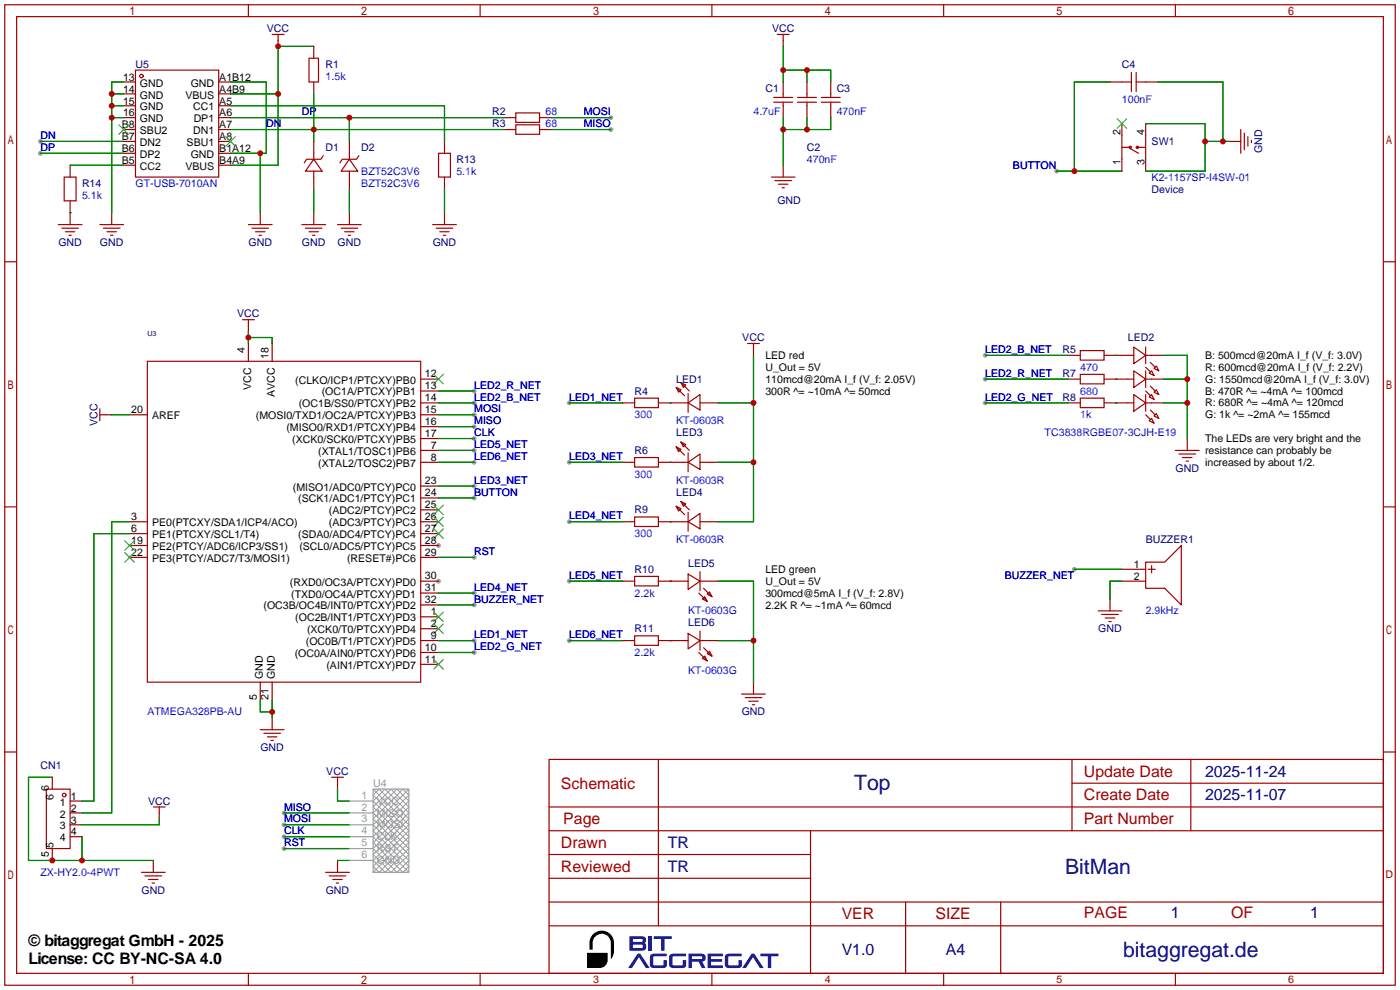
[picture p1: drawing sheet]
<svg xmlns="http://www.w3.org/2000/svg" width="299mm" height="212mm" viewBox="0 0 299 212" stroke-linecap="round" stroke-linejoin="round" font-family="sans-serif">
<g fill="#999">
<circle cx="93.7" cy="124.2" r=".51"/>
<circle cx="93.7" cy="116.6" r=".51"/>
<circle cx="121.7" cy="124.2" r=".51"/>
<circle cx="121.7" cy="136.9" r=".51"/>
<circle cx="210.6" cy="75.9" r=".51"/>
<circle cx="210.6" cy="81" r=".51"/>
<circle cx="210.6" cy="86.1" r=".51"/>
<circle cx="225.8" cy="36.6" r=".51"/>
<circle cx="60.7" cy="176.3" r=".51"/>
<circle cx="121.7" cy="86.1" r=".51"/>
<circle cx="130.6" cy="25.1" r=".51"/>
<circle cx="130.6" cy="27.7" r=".51"/>
<circle cx="60.7" cy="173.7" r=".51"/>
<circle cx="8.6" cy="32.8" r=".51"/>
<circle cx="8.6" cy="30.2" r=".51"/>
<circle cx="60.7" cy="181.4" r=".51"/>
<circle cx="121.7" cy="98.8" r=".51"/>
<circle cx="121.7" cy="111.5" r=".51"/>
<circle cx="229.6" cy="121.7" r=".51"/>
<circle cx="101.3" cy="139.4" r=".51"/>
<circle cx="101.3" cy="83.6" r=".51"/>
<circle cx="101.3" cy="86.1" r=".51"/>
<circle cx="60.7" cy="178.8" r=".51"/>
<circle cx="101.3" cy="91.2" r=".51"/>
<circle cx="101.3" cy="88.6" r=".51"/>
<circle cx="101.3" cy="93.7" r=".51"/>
<circle cx="101.3" cy="119.1" r=".51"/>
<circle cx="101.3" cy="129.3" r=".51"/>
<circle cx="101.3" cy="136.9" r=".51"/>
<circle cx="101.3" cy="98.8" r=".51"/>
<circle cx="101.3" cy="96.3" r=".51"/>
<circle cx="101.3" cy="126.7" r=".51"/>
<circle cx="101.3" cy="103.9" r=".51"/>
<circle cx="101.3" cy="106.4" r=".51"/>
</g>
<g fill="none" stroke="#a10000" stroke-width=".25">
<path d="M1 1h297.2v209.6h-297.2zM3.6 3.6h292.1v204.4h-292.1zM53.1 1v2.6M102.6 1v2.6M152.1 1v2.6M201.7 1v2.6M251.2 1v2.6M1 55.9h2.6M295.7 55.9h2.5M1 108.3h2.6M295.7 108.3h2.5M1 160.7h2.6"/>
<path d="M117.3 162.3h178.4v45.7h-178.4zM117.3 177.5h178.4M117.3 172.5h178.4M140.7 162.3v35.6M173.2 177.5v30.5M229.1 162.3v15.2M229.1 167.4h66.6M254.5 162.3v15.2M295.7 160.7h2.5M117.3 182.6h55.9M117.3 197.9h178.4M117.3 192.8h178.4"/>
<path d="M117.3 187.7h55.9M193.5 192.8v15.2M213.9 192.8v15.2M53.1 208v2.6M102.6 208v2.6M152.1 208v2.6M201.7 208v2.6M251.2 208v2.6"/>
</g>
<g fill="#12007d">
<path d="M138.6 200.1h.7v3.1h-.7z"/>
<path d="M139.7 200.1h3.9v.6h-1.6v2.5h-.7v-2.5h-1.6z"/>
<path d="M136.3 203.8h.5l2 3.1h-.8l-1.4-2.3-1.6 2.3h-.8z"/>
<path d="M139.2 204l.7-.2h2.6v.6h-2.6l-.3 .2 .1 1.7h2l.1-1.1h.7v1.3l-.5 .4a5.8 5.8 0 0 1-2.8-.2l-.3-.5v-1.6z"/>
<path d="M143.3 204l.7-.2h2.6v.6h-2.6l-.3 .2 .1 1.7h2l.1-1.1h.7v1.3l-.5 .4a5.8 5.8 0 0 1-2.8-.2l-.3-.5v-1.6z"/>
<path d="M151.2 203.8h3.3v.6h-2.5v.6h2.3v.5h-2.3v.8h2.5v.6h-3.3z"/>
<path d="M155.2 204l.7-.2h2.6v.6h-2.6l-.3 .2 .1 1.7h2.1v-1.1h.8l-.1 1.3-.5 .4a5.8 5.8 0 0 1-2.8-.2l-.3-.5v-1.6z"/>
<path d="M160.7 203.8h.5l2 3.1h-.8l-1.5-2.3-1.5 2.3h-.8z"/>
<path d="M162.5 203.8h3.9v.6h-1.6v2.5h-.7v-2.5h-1.6z"/>
<path d="M135.2 201.9v.7l2.2-.1-.1-.6zM135.2 200.7v.6h1.9l.2-.2v-.4h-.2zM134.5 200.1h2.6a.81 .81 0 0 1 .9 .5 .81 .81 0 0 1-.3 1 .89 .89 0 0 1 .4 1 .89 .89 0 0 1-1 .6h-2.6z"/>
<path d="M147.9 204.4v.6h1.9l.3-.2-.1-.4h-.2zM147.1 203.8h2.7a.86 .86 0 0 1 1 .7 .86 .86 0 0 1-.7 1l.7 1.4h-.8l-.7-1.4h-1.4v1.4h-.8z"/>
</g>
<path d="M125.5 203.6h4.4a2.66 2.66 0 0 1-.9 3l-.8 .3h-2.7zM126.6 199.8a2.62 2.62 0 0 1 2.9-.8 2.62 2.62 0 0 1 1.7 2.4 5.5 5.5 0 0 1-.2 2.9l-.4 .7v-1.8a2.97 2.97 0 0 0-1-3.4 1.95 1.95 0 0 0-2.9 1.7v1.5h-.7a4.5 4.5 0 0 1 .6-3.2z" fill="#000"/>
<g fill="none" stroke="#a10000" stroke-width=".25">
<path d="M26.4 17.5h2.6M29 15h17.7v22.8h-17.7zM46.7 17.5h2.6M58.2 7.4h2.5M59.4 7.4v2.5M66 12.4h2.1v5.1h-2.1zM67.1 9.9v2.5M67.1 17.5v2.6M166.1 7.4h2.6M167.4 7.4v2.5M167.4 17.5v3.3M172.5 17.5v3.3"/>
<path d="M177.5 17.5v3.3M237.2 17.5h4.6M241.8 15.5v4.1M242.8 17.5h4.6M242.8 15.5v4.1M13.7 37.8h2.6v5.1h-2.6zM15 35.3v2.5M26.4 25.1h2.6M26.4 27.7h2.6M26.4 20.1h2.6M26.4 22.6h2.6M26.4 30.2h2.6"/>
<path d="M26.4 32.8h2.6M26.4 35.3h2.6M46.7 25.1h2.6M46.7 27.7h2.6M46.7 20.1h2.6M46.7 22.6h2.6M46.7 30.2h2.6M46.7 32.8h2.6M46.7 35.3h2.6M67.1 34l1.7 2.6h-3.5zM67.1 30.2v3.8M67.1 36.6v3.8"/>
<path d="M69.1 33.3l-.5 .7h-3.1l-.5 .8M74.7 34l1.8 2.6h-3.6zM74.7 30.2v3.8M74.7 36.6v3.8M76.7 33.3l-.5 .7h-3l-.6 .8M93.7 32.8h2.6v5h-2.6zM95 30.2v2.6M95 37.8v2.6M107.7 25.1h2.5M107.7 27.7h2.5M110.2 24.1h5.1v2.1h-5.1zM110.2 26.7h5.1v2h-5.1z"/>
<path d="M115.3 25.1h2.6M115.3 27.7h2.6M164.8 37.8h5.1M165.4 21.8h4M165.4 20.8h4M165.6 38.6h3.6M166.4 39.4h2M167.4 21.8v3.3M167.4 35.3v2.5M170.4 21.8h4.1M170.4 20.8h4.1M172.5 21.8v3.3"/>
<path d="M175.5 21.8h4.1M175.5 20.8h4.1M177.5 21.8v3.3M239.8 26.4v10.2M239.8 31.5h1.8M241.6 31.8l1.7 1M243.1 31.5h1.8M244.9 26.4v10.2M262.6 30.2h2.6M265.2 27.7v5.1M265.9 28.4v3.6M266.7 29.2v2"/>
<path d="M267.5 30v.5M12.4 48h5.1M13.2 48.8h3.6M14 49.5h2M14.7 50.3h.5M15 42.9v5.1M21.3 48h5.1M22.1 48.8h3.6M22.9 49.5h2M23.6 50.3h.5M23.9 45.5v2.5M53.1 48h5.1"/>
<path d="M53.8 48.8h3.6M54.6 49.5h2M55.4 50.3h.5M55.6 45.5v2.5M64.5 48h5.1M65.3 48.8h3.5M66 49.5h2.1M66.8 50.3h.5M67.1 45.5v2.5M72.1 48h5.1M72.9 48.8h3.6M73.7 49.5h2"/>
<path d="M74.4 50.3h.5M74.7 45.5v2.5M92.5 48h5M93.2 48.8h3.6M94 49.5h2M94.7 50.3h.5M95 45.5v2.5M167.1 40.1h.5M31.5 77.2h58.4v68.6h-58.4zM51.8 68.3h2.6M53.1 68.3v2.6M53.1 73.4v3.8"/>
<path d="M58.2 73.4v3.8M159.8 73.4h2.5M161 73.4v2.5M228.3 75.9h2.6M230.9 74.9h5.1v2.1h-5.1zM236 75.9h6.3M242.3 79.2l2.6 1.8-2.6 1.8zM242.3 74.2l2.6 1.7-2.6 1.8zM244.9 74.2v3.5M244.9 79.2v3.6M244.9 75.9h3.8M244.9 78.5l1 1"/>
<path d="M245.6 79.8l.5-.6 .5 1.1zM245.9 77.5l1 1M246.6 78.7l.5-.5 .5 1zM21.3 88.6h2.6M21.3 87.4v2.5M27.7 88.6h3.8M89.9 86.1h3.8M89.9 98.8h3.8M89.9 81h3.8M89.9 96.3h3.8M89.9 88.6h3.8M89.9 83.6h3.8"/>
<path d="M89.9 91.2h3.8M89.9 93.7h3.8M133.1 86.1h2.5M133.1 98.8h2.5M135.6 97.8h5.1v2h-5.1zM135.6 85.1h5.1v2h-5.1zM140.7 86.1h6.4M140.7 98.8h6.4M144.5 82.8l1 .5-.5 .5zM144.5 95.5l1 .5-.5 .5zM144.5 82.8l1.8 1.8M144.5 95.5l1.8 1.8"/>
<path d="M145.5 81.8l1.1 .5-.6 .5zM145.5 94.5l1.1 .5-.6 .5zM145.5 81.8l1.8 1.8M145.5 94.5l1.8 1.8M147.1 86.1l2.5-1.8v3.3zM147.1 98.8l2.5-1.8v3.3zM147.1 84.1v4M147.1 96.8v4M149.6 86.1h3.8M149.6 98.8h3.8M228.3 86.1h2.6M228.3 81h2.6"/>
<path d="M230.9 80h5.1v2h-5.1zM230.9 85.1h5.1v2h-5.1zM236 86.1h6.3M236 81h6.3M242.3 84.3l2.6 1.8-2.6 1.8zM244.9 86.1h3.8M244.9 83.6l1 1M244.9 81h3.8M244.9 84.3v3.6M244.9 88.6l1 1.1M245.6 84.8l.5-.5 .5 1zM245.6 89.9l.5-.5 .5 1z"/>
<path d="M245.9 82.5l1 1.1M245.9 87.6l1 1M246.6 83.8l.5-.5 .5 1zM246.6 88.9l.5-.5 .5 1zM251.2 96.3h5.1M252 97h3.5M252.7 97.8h2.1M253.5 98.6h.5M253.7 93.7v2.6M27.7 111.5h3.8M27.7 114h3.8M27.7 119.1h3.8"/>
<path d="M27.7 116.6h3.8M89.9 111.5h3.8M89.9 114h3.8M89.9 119.1h3.8M89.9 103.9h3.8M89.9 106.4h3.8M89.9 109h3.8M89.9 116.6h3.8M133.1 111.5h2.5M135.6 110.5h5.1v2h-5.1zM140.7 111.5h6.4M144.5 108.2l1 .5-.5 .5z"/>
<path d="M144.5 108.2l1.8 1.8M145.5 107.2l1.1 .5-.6 .5zM145.5 107.2l1.8 1.8M147.1 111.5l2.5-1.8v3.3zM147.1 109.5v4M149.6 111.5h3.8M89.9 124.2h3.8M89.9 136.9h3.8M89.9 131.8h3.8M89.9 134.4h3.8M89.9 139.4h3.8M89.9 126.7h3.8"/>
<path d="M89.9 129.3h3.8M133.1 124.2h2.5M133.1 136.9h2.5M135.6 123.2h5.1v2h-5.1zM135.6 135.9h5.1v2h-5.1zM140.7 124.2h6.4M140.7 136.9h6.4M147.1 122.7l2.5 1.5-2.5 1.8zM147.1 135.4l2.5 1.5-2.5 1.8zM149.4 126.7l1.7 1.8M149.4 139.4l1.7 1.8M149.6 124.2h3.8"/>
<path d="M149.6 122.2v4M149.6 134.9v4M149.6 136.9h3.8M150.1 128l.5-.5 .5 1zM150.4 125.7l1.7 1.8M150.4 138.4l1.7 1.8M151.1 127l.5-.5 .5 1zM151.1 139.7l.5-.5 .5 1zM234.7 130.6h5.1M235.5 131.3h3.5M236.2 132.1h2.1M237 132.8h.5"/>
<path d="M237.2 128v2.6M239.8 124.2h5.1M239.8 121.7h5.1M244.9 120.1h4l3.6-3.5v12.7l-3.6-3.6h-4zM245.4 121.7h1.5M246.1 120.9v1.5M55.6 156h5.1M55.6 145.8v3.8M56.4 156.7h3.5M57.1 157.5h2.1M57.9 158.2h.5M58.2 145.8v3.8"/>
<path d="M58.2 153.4v2.6M89.9 142h3.8M150.1 140.7l.5-.5 .5 1zM158.5 148.3h5.1M159.3 149.1h3.5M160 149.9h2.1M160.8 150.6h.5M161 145.8v2.5M9.9 168.7h5.1v12.7h-5.1zM11.2 166.1v2.6M15 171.2h2.5M15 173.7h2.5"/>
<path d="M15 176.3h2.5M15 178.8h2.5M32.8 172.5h2.5M34 172.5v2.5M70.9 166.1h2.5M72.1 166.1v2.6M11.2 181.4v2.5M30.2 186.4h5.1M31 187.2h3.5M31.7 188h2.1M32.5 188.7h.5M32.8 183.9v2.5"/>
<path d="M69.6 186.4h5.1M70.4 187.2h3.5M71.1 188h2.1M71.9 188.7h.5M72.1 183.9v2.5"/>
<circle cx="30.2" cy="16.3" r=".38"/>
<circle cx="241.6" cy="31.5" r=".25"/>
<circle cx="243.1" cy="31.5" r=".25"/>
<circle cx="13.7" cy="169.9" r=".38"/>
</g>
<g fill="none" stroke="#008700" stroke-width=".25">
<path d="M26.4 17.5h-2.5v28M49.3 17.5h7.6v15.3h-7.6M67.1 9.9h-7.7v25.4h-10.1M167.4 15h10.1v2.5M167.4 9.9v7.6M172.5 15v2.5M237.2 17.5h-7.6v19.1M247.4 17.5h14v12.7M8.6 32.8h17.8M8.6 30.2h17.8M15 35.3h11.4M23.9 20.1h2.5"/>
<path d="M23.9 25.1h2.5M23.9 22.6h2.5M49.3 20.1h10.1M49.3 27.7h58.4M49.3 25.1h58.4M49.3 22.6h45.7v7.6M55.6 32.8v12.7M67.1 20.1v10.1M74.7 25.1v5.1M117.9 27.7h12.7M117.9 25.1h12.7M167.4 25.1v10.2"/>
<path d="M172.5 25.1v2.6M177.5 25.1v2.6h-10.1M225.8 36.6h14M244.9 26.4h12.7v10.2h-12.7M257.6 30.2h5M15 45.5h.1M67.1 40.4v5.1M74.7 40.4v5.1M95 40.4v5.1M53.1 72.1h5.1v1.3M53.1 70.9v2.5M161 75.9v35.6h-7.6"/>
<path d="M210.6 75.9h17.7M238.5 75.9h.1M248.7 75.9h5v17.8M23.9 88.6h3.8M93.7 86.1h7.6M93.7 98.8h7.6M93.7 88.6h7.6M93.7 83.6h7.6M93.7 91.2h7.6M93.7 93.7h7.6M93.7 96.3h7.6M121.7 86.1h11.4"/>
<path d="M121.7 98.8h11.4M143.3 86.1h.1M143.3 98.8h.1M153.4 86.1h7.6M153.4 98.8h7.6M210.6 81h17.7M210.6 86.1h17.7M238.5 81h.1M238.5 86.1h.1M248.7 81h5M248.7 86.1h5M27.7 111.5h-3.8v62.2h-6.4"/>
<path d="M27.7 114h-7.6v57.2h-2.6M93.7 119.1h7.6M93.7 103.9h7.6M93.7 106.4h7.6M121.7 111.5h11.4M143.3 111.5h.1M93.7 136.9h7.6M93.7 139.4h7.6M93.7 129.3h7.6M93.7 126.7h7.6M121.7 124.2h11.4M121.7 136.9h11.4"/>
<path d="M143.3 124.2h.1M143.3 136.9h.1M153.4 124.2h7.6v21.6M153.4 136.9h7.6M229.6 121.7h10.2M239.8 124.2h-2.6v3.8M55.6 149.6v2.5h2.6M58.2 149.6v3.8M11.2 166.1h-5.1v17.8h26.7M17.5 178.8v5.1M34 175v1.3h-16.5M60.7 176.3h14"/>
<path d="M60.7 173.7h14M60.7 178.8h14M72.1 168.7v2.5h2.6M60.7 181.4h14M72.1 183.9h2.6"/>
</g>
<g fill="none" stroke="#3c3" stroke-width=".25">
<path d="M25.4 26.7l2 2M27.4 26.7l-2 2M48.3 29.2l2 2M50.3 29.2l-2 2M238.8 25.4l2 2M240.8 25.4l-2 2M92.7 80l2 2M94.7 80l-2 2M26.7 118.1l2 2M26.7 115.6l2 2M28.7 118.1l-2 2M28.7 115.6l-2 2"/>
<path d="M92.7 107.9l2 2.1M92.7 110.5l2 2M92.7 113l2 2.1M94.7 107.9l-2 2.1M94.7 110.5l-2 2M94.7 113l-2 2.1M92.7 130.8l2 2M92.7 133.4l2 2M94.7 130.8l-2 2M94.7 133.4l-2 2M92.7 141l2 2M94.7 141l-2 2"/>
</g>
<path d="M74.7 171.2h5.1M74.7 173.7h5.1M74.7 176.3h5.1M74.7 178.8h5.1M79.8 168.7h7.6v17.7h-7.6zM74.7 181.4h5.1M74.7 183.9h5.1" fill="none" stroke="#999" stroke-width=".25"/>
<path d="M79.8 168.7l7.6 7.6-7.6 7.6 2.5 2.5 5.1-5-7.6-7.7 5-5 2.6 2.5-7.6 7.6 7.6 7.6M81 168.7l6.4 6.3-7.6 7.6 3.8 3.8 3.8-3.8-7.6-7.6 6.3-6.3 1.3 1.2-7.6 7.6 7.6 7.7-1.3 1.2-6.3-6.3 7.6-7.6-3.8-3.8-3.8 3.8 7.6 7.6-6.4 6.3-1.2-1.2 7.6-7.7-7.6-7.6zM87.4 168.7l-7.6 7.6 7.6 7.6-2.6 2.5-5-5 7.6-7.7-5.1-5-2.5 2.5 7.6 7.6-7.6 7.6" fill="none" stroke="#999" stroke-width=".21"/>
<g fill="#c00">
<circle cx="161" cy="136.9" r=".63"/>
<circle cx="161" cy="86.1" r=".63"/>
<circle cx="161" cy="98.8" r=".63"/>
<circle cx="229.6" cy="36.6" r=".63"/>
<circle cx="59.4" cy="9.9" r=".63"/>
<circle cx="59.4" cy="20.1" r=".63"/>
<circle cx="172.5" cy="15" r=".63"/>
<circle cx="167.4" cy="15" r=".63"/>
<circle cx="172.5" cy="27.7" r=".63"/>
<circle cx="167.4" cy="27.7" r=".63"/>
<circle cx="17.5" cy="183.9" r=".63"/>
<circle cx="11.2" cy="183.9" r=".63"/>
<circle cx="74.7" cy="25.1" r=".63"/>
<circle cx="23.9" cy="25.1" r=".63"/>
<circle cx="23.9" cy="22.6" r=".63"/>
<circle cx="23.9" cy="20.1" r=".63"/>
<circle cx="55.6" cy="32.8" r=".63"/>
<circle cx="67.1" cy="27.7" r=".63"/>
<circle cx="261.4" cy="30.2" r=".63"/>
<circle cx="257.6" cy="30.2" r=".63"/>
<circle cx="58.2" cy="152.1" r=".63"/>
<circle cx="253.7" cy="86.1" r=".63"/>
<circle cx="253.7" cy="81" r=".63"/>
<circle cx="53.1" cy="72.1" r=".63"/>
</g>
<g font-size="4.5" fill="#000080">
<text x="182.5" y="168.9">Top</text>
<text x="227.6" y="186.7">BitMan</text>
<text x="240" y="204.5">bitaggregat.de</text>
</g>
<g font-size="3.4" fill="#a00000">
<text x="231.6" y="166">Update Date</text>
<text x="119.9" y="168.5">Schematic</text>
<text x="231.6" y="171.1">Create Date</text>
<text x="120.4" y="176.2">Page</text>
<text x="231.6" y="176.2">Part Number</text>
<text x="119.9" y="181.2">Drawn</text>
<text x="119.9" y="186.3">Reviewed</text>
<text x="179.9" y="196.5">VER</text>
<text x="199.9" y="196.5">SIZE</text>
<text x="231.6" y="196.2">PAGE</text>
<text x="263.1" y="196.2">OF</text>
</g>
<g font-size="3.4" fill="#000080">
<text x="257.6" y="166">2025-11-24</text>
<text x="257.6" y="171.1">2025-11-07</text>
<text x="142.7" y="181.2">TR</text>
<text x="142.7" y="186.3">TR</text>
<text x="250.3" y="196.2">1</text>
<text x="280" y="196.2">1</text>
<text x="179.9" y="204.1">V1.0</text>
<text x="202.1" y="204.1">A4</text>
</g>
<g font-size="3.4">
<text x="6.1" y="202.2">© bitaggregat GmbH - 2025</text>
<text x="6.1" y="206">License: CC BY-NC-SA 4.0</text>
</g>
<g font-size="2.3" fill="#000080">
<text x="57" y="6.9">VCC</text>
<text x="165" y="6.9">VCC</text>
<text x="29" y="14.5">U5</text>
<text x="69.6" y="14.5">R1</text>
<text x="239.8" y="14.5">C4</text>
<text x="163.6" y="19.6">C1</text>
<text x="178.8" y="19.6">C3</text>
<text x="105.2" y="24.6">R2</text>
<text x="105.2" y="27.2">R3</text>
<text x="69.6" y="32.3">D1</text>
<text x="77.2" y="32.3">D2</text>
<text x="97.5" y="34.8">R13</text>
<text x="172.5" y="32.3">C2</text>
<text x="246.1" y="31">SW1</text>
<text x="269.8" y="32.7" transform="rotate(-90 269.8 32.7)">GND</text>
<text x="17.5" y="39.9">R14</text>
<text x="246.1" y="41.2">Device</text>
<text x="166.1" y="43.7">GND</text>
<text x="12.5" y="52.6">GND</text>
<text x="21.4" y="52.6">GND</text>
<text x="53.1" y="52.6">GND</text>
<text x="64.5" y="52.6">GND</text>
<text x="72.2" y="52.6">GND</text>
<text x="92.5" y="52.6">GND</text>
<text x="50.7" y="67.8">VCC</text>
<text x="158.6" y="72.9">VCC</text>
<text x="227.1" y="75.4">R5</text>
<text x="241" y="72.9">LED2</text>
<text x="144.5" y="81.8">LED1</text>
<text x="227.1" y="80.5">R7</text>
<text x="135.6" y="84.3">R4</text>
<text x="227.1" y="85.6">R8</text>
<text x="20.8" y="91" transform="rotate(-90 20.8 91)">VCC</text>
<text x="144.5" y="93.2">LED3</text>
<text x="135.6" y="97">R6</text>
<text x="251.2" y="100.8">GND</text>
<text x="144.5" y="105.9">LED4</text>
<text x="135.6" y="109.7">R9</text>
<text x="244.9" y="116.1">BUZZER1</text>
<text x="135.6" y="122.4">R10</text>
<text x="147.1" y="121.2">LED5</text>
<text x="135.6" y="135.1">R11</text>
<text x="147.1" y="133.9">LED6</text>
<text x="234.7" y="135.1">GND</text>
<text x="158.5" y="152.9">GND</text>
<text x="55.7" y="160.5">GND</text>
<text x="8.6" y="164.3">CN1</text>
<text x="69.7" y="165.6">VCC</text>
<text x="31.6" y="172">VCC</text>
<text x="30.3" y="191">GND</text>
<text x="69.6" y="191">GND</text>
</g>
<g font-size="2.3">
<text x="26.3" y="17.3">13</text>
<text x="46.9" y="17.3">A1B12</text>
<text x="26.3" y="19.8">14</text>
<text x="26.3" y="22.3">15</text>
<text x="29.9" y="18.5">GND</text>
<text x="29.9" y="21.1">GND</text>
<text x="29.9" y="23.6">GND</text>
<text x="39.6" y="21.1">VBUS</text>
<text x="40.8" y="18.5">GND</text>
<text x="41.3" y="23.6">CC1</text>
<text x="46.9" y="22.3">A5</text>
<text x="46.9" y="19.8">A4B9</text>
<text x="26.1" y="27.4">B8</text>
<text x="26.1" y="30">B7</text>
<text x="26.3" y="24.9">16</text>
<text x="29.9" y="26.1">GND</text>
<text x="29.9" y="28.7">SBU2</text>
<text x="41.3" y="28.7">DN1</text>
<text x="41.4" y="26.1">DP1</text>
<text x="46.9" y="30">A8</text>
<text x="46.9" y="27.4">A7</text>
<text x="46.9" y="24.9">A6</text>
<text x="239.5" y="29" transform="rotate(-90 239.5 29)">2</text>
<text x="244.6" y="29" transform="rotate(-90 244.6 29)">4</text>
<text x="26.1" y="32.5">B6</text>
<text x="26.1" y="35">B5</text>
<text x="29.9" y="31.2">DN2</text>
<text x="29.9" y="33.8">DP2</text>
<text x="39.9" y="31.2">SBU1</text>
<text x="40.8" y="33.8">GND</text>
<text x="46.9" y="35">B4A9</text>
<text x="46.9" y="32.5">B1A12</text>
<text x="239.5" y="35.3" transform="rotate(-90 239.5 35.3)">1</text>
<text x="244.6" y="35.3" transform="rotate(-90 244.6 35.3)">3</text>
<text x="29.9" y="36.3">CC2</text>
<text x="39.6" y="36.3">VBUS</text>
<text x="52.3" y="75.4" transform="rotate(-90 52.3 75.4)">4</text>
<text x="57.4" y="76.7" transform="rotate(-90 57.4 76.7)">18</text>
<text x="163.6" y="76.7">LED red</text>
<text x="257.6" y="76.7">B: 500mcd@20mA I_f (V_f: 3.0V)</text>
<text x="53.7" y="83.4" transform="rotate(-90 53.7 83.4)">VCC</text>
<text x="63.1" y="82">(CLKO/ICP1/PTCXY)PB0</text>
<text x="90.8" y="80.7">12</text>
<text x="90.8" y="83.2">13</text>
<text x="163.6" y="79.3">U_Out = 5V</text>
<text x="163.6" y="81.8">110mcd@20mA I_f (V_f: 2.05V)</text>
<text x="257.6" y="79.3">R: 600mcd@20mA I_f (V_f: 2.2V)</text>
<text x="257.6" y="81.8">G: 1550mcd@20mA I_f (V_f: 3.0V)</text>
<text x="28.1" y="88.3">20</text>
<text x="32.5" y="89.6">AREF</text>
<text x="54.7" y="89.6">(MOSI0/TXD1/OC2A/PTCXY)PB3</text>
<text x="58.7" y="84.9" transform="rotate(-90 58.7 84.9)">AVCC</text>
<text x="63.9" y="87.1">(OC1B/SS0/PTCXY)PB2</text>
<text x="68.8" y="84.5">(OC1A/PTCXY)PB1</text>
<text x="90.8" y="85.7">14</text>
<text x="90.8" y="88.3">15</text>
<text x="163.6" y="84.3">300R ^= ~10mA ^= 50mcd</text>
<text x="257.6" y="84.3">B: 470R ^= ~4mA ^= 100mcd</text>
<text x="257.6" y="86.9">R: 680R ^= ~4mA ^= 120mcd</text>
<text x="257.6" y="89.4">G: 1k ^= ~2mA ^= 155mcd</text>
<text x="61.2" y="92.1">(MISO0/RXD1/PTCXY)PB4</text>
<text x="62.5" y="94.7">(XCK0/SCK0/PTCXY)PB5</text>
<text x="90.8" y="90.8">16</text>
<text x="90.8" y="93.4">17</text>
<text x="92.1" y="95.9">7</text>
<text x="257.6" y="94.5">The LEDs are very bright and the</text>
<text x="68" y="97.2">(XTAL1/TOSC1)PB6</text>
<text x="68" y="99.8">(XTAL2/TOSC2)PB7</text>
<text x="92.1" y="98.4">8</text>
<text x="257.6" y="97">resistance can probably be</text>
<text x="257.6" y="99.6">increased by about 1/2.</text>
<text x="62.6" y="104.8">(MISO1/ADC0/PTCY)PC0</text>
<text x="63.7" y="107.4">(SCK1/ADC1/PTCY)PC1</text>
<text x="90.8" y="103.5">23</text>
<text x="90.8" y="106.1">24</text>
<text x="28.1" y="111.1">3</text>
<text x="28.1" y="113.7">6</text>
<text x="32.5" y="112.5">PE0(PTCXY/SDA1/ICP4/ACO)</text>
<text x="70.3" y="109.9">(ADC2/PTCY)PC2</text>
<text x="70.3" y="112.5">(ADC3/PTCY)PC3</text>
<text x="90.8" y="108.6">25</text>
<text x="90.8" y="111.1">26</text>
<text x="90.8" y="113.7">27</text>
<text x="28.1" y="118.8">22</text>
<text x="28.1" y="116.2">19</text>
<text x="32.5" y="115">PE1(PTCXY/SCL1/T4)</text>
<text x="32.5" y="117.5">PE2(PTCY/ADC6/ICP3/SS1)</text>
<text x="63.7" y="115">(SDA0/ADC4/PTCY)PC4</text>
<text x="64" y="117.5">(SCL0/ADC5/PTCY)PC5</text>
<text x="90.8" y="116.2">28</text>
<text x="90.8" y="118.8">29</text>
<text x="32.5" y="120.1">PE3(PTCY/ADC7/T3/MOSI1)</text>
<text x="62" y="125.2">(RXD0/OC3A/PTCXY)PD0</text>
<text x="74.2" y="120.1">(RESET#)PC6</text>
<text x="90.8" y="123.8">30</text>
<text x="163.6" y="122.4">LED green</text>
<text x="163.6" y="125">U_Out = 5V</text>
<text x="242.3" y="123.9">2</text>
<text x="242.3" y="121.4">1</text>
<text x="56.3" y="130.2">(OC3B/OC4B/INT0/PTCXY)PD2</text>
<text x="62.2" y="127.7">(TXD0/OC4A/PTCXY)PD1</text>
<text x="90.8" y="126.4">31</text>
<text x="90.8" y="128.9">32</text>
<text x="92.1" y="131.5">1</text>
<text x="163.6" y="127.5">300mcd@5mA I_f (V_f: 2.8V)</text>
<text x="163.6" y="130.1">2.2K R ^= ~1mA ^= 60mcd</text>
<text x="63.1" y="132.8">(OC2B/INT1/PTCXY)PD3</text>
<text x="65.4" y="137.9">(OC0B/T1/PTCXY)PD5</text>
<text x="65.6" y="135.3">(XCK0/T0/PTCXY)PD4</text>
<text x="92.1" y="134">2</text>
<text x="92.1" y="136.5">9</text>
<text x="63" y="140.4">(OC0A/AIN0/PTCXY)PD6</text>
<text x="69.8" y="142.9">(AIN1/PTCXY)PD7</text>
<text x="90.8" y="139.1">10</text>
<text x="90.8" y="141.6">11</text>
<text x="54.9" y="149.6" transform="rotate(-90 54.9 149.6)">5</text>
<text x="56.2" y="145.2" transform="rotate(-90 56.2 145.2)">GND</text>
<text x="57.4" y="149.6" transform="rotate(-90 57.4 149.6)">21</text>
<text x="58.7" y="145.2" transform="rotate(-90 58.7 145.2)">GND</text>
<text x="10.4" y="169.1" transform="rotate(-90 10.4 169.1)">6</text>
<text x="11.4" y="170.9" transform="rotate(-90 11.4 170.9)">6</text>
<text x="12.8" y="172.2">1</text>
<text x="15.1" y="170.9">1</text>
<text x="15.1" y="173.5">2</text>
<text x="12.8" y="174.7">2</text>
<text x="12.8" y="177.3">3</text>
<text x="12.8" y="179.8">4</text>
<text x="15.1" y="176">3</text>
<text x="15.1" y="178.5">4</text>
<text x="10.4" y="183.1" transform="rotate(-90 10.4 183.1)">5</text>
<text x="11.4" y="181.3" transform="rotate(-90 11.4 181.3)">5</text>
</g>
<g font-size="2.3" fill="#00f">
<text x="69.6" y="17">1.5k</text>
<text x="239.8" y="22.1">100nF</text>
<text x="8.6" y="29.7">DN</text>
<text x="56.9" y="27.2">DN</text>
<text x="64.5" y="24.6">DP</text>
<text x="116.6" y="24.6">68</text>
<text x="116.6" y="27.2">68</text>
<text x="124.8" y="24.6">MOSI</text>
<text x="124.8" y="27.2">MISO</text>
<text x="161" y="24.6">4.7uF</text>
<text x="178.8" y="24.6">470nF</text>
<text x="8.6" y="32.3">DP</text>
<text x="172.5" y="34.8">470nF</text>
<text x="29" y="39.9">GT-USB-7010AN</text>
<text x="77.2" y="39.9">BZT52C3V6</text>
<text x="77.2" y="37.3">BZT52C3V6</text>
<text x="97.5" y="37.3">5.1k</text>
<text x="216.5" y="36.1">BUTTON</text>
<text x="246.1" y="38.6">K2-1157SP-I4SW-01</text>
<text x="17.5" y="42.4">5.1k</text>
<text x="210.6" y="75.4">LED2_B_NET</text>
<text x="101.3" y="83.1">LED2_R_NET</text>
<text x="210.6" y="80.5">LED2_R_NET</text>
<text x="230.9" y="79.3">470</text>
<text x="101.3" y="85.6">LED2_B_NET</text>
<text x="101.3" y="88.1">MOSI</text>
<text x="121.7" y="85.6">LED1_NET</text>
<text x="135.6" y="89.4">300</text>
<text x="210.6" y="85.6">LED2_G_NET</text>
<text x="230.9" y="84.3">680</text>
<text x="230.9" y="89.4">1k</text>
<text x="101.3" y="90.7">MISO</text>
<text x="101.3" y="93.2">CLK</text>
<text x="101.3" y="95.8">LED5_NET</text>
<text x="144.5" y="90.7">KT-0603R</text>
<text x="223.3" y="93.2">TC3838RGBE07-3CJH-E19</text>
<text x="101.3" y="98.3">LED6_NET</text>
<text x="121.7" y="98.3">LED3_NET</text>
<text x="101.3" y="103.4">LED3_NET</text>
<text x="101.3" y="105.9">BUTTON</text>
<text x="135.6" y="102.1">300</text>
<text x="144.5" y="103.4">KT-0603R</text>
<text x="121.7" y="111">LED4_NET</text>
<text x="101.3" y="118.6">RST</text>
<text x="135.6" y="114.8">300</text>
<text x="144.5" y="116.1">KT-0603R</text>
<text x="121.7" y="123.7">LED5_NET</text>
<text x="214.8" y="123.7">BUZZER_NET</text>
<text x="101.3" y="128.8">BUZZER_NET</text>
<text x="101.3" y="126.2">LED4_NET</text>
<text x="135.6" y="127.5">2.2k</text>
<text x="147.1" y="131.3">KT-0603G</text>
<text x="244.9" y="131.3">2.9kHz</text>
<text x="101.3" y="136.4">LED1_NET</text>
<text x="121.7" y="136.4">LED6_NET</text>
<text x="101.3" y="138.9">LED2_G_NET</text>
<text x="135.6" y="140.2">2.2k</text>
<text x="147.1" y="144">KT-0603G</text>
<text x="31.5" y="152.9">ATMEGA328PB-AU</text>
<text x="60.7" y="173.2">MISO</text>
<text x="60.7" y="175.8">MOSI</text>
<text x="60.7" y="178.3">CLK</text>
<text x="60.7" y="180.9">RST</text>
<text x="8.6" y="187.2">ZX-HY2.0-4PWT</text>
</g>
<g font-size="2.3" fill="#999">
<text x="77.2" y="170.7">1</text>
<text x="77.2" y="173.2">2</text>
<text x="79.8" y="168.2">U4</text>
<text x="80.5" y="172">VCC</text>
<text x="77.2" y="175.8">3</text>
<text x="77.2" y="178.3">4</text>
<text x="80.5" y="174.5">MISO</text>
<text x="80.5" y="177">MOSI</text>
<text x="80.5" y="179.6">CLK</text>
<text x="77.2" y="180.9">5</text>
<text x="77.2" y="183.4">6</text>
<text x="80.5" y="182.1">RST</text>
<text x="80.5" y="184.7">GND</text>
</g>
<g font-size="2.3" fill="#a00000">
<text x="296.1" y="187.7">D</text>
<text x="126.8" y="210.1">3</text>
<text x="176.3" y="210.1">4</text>
<text x="225.8" y="210.1">5</text>
<text x="275.3" y="210.1">6</text>
</g>
<text font-size="1.5" fill="#000080" x="31.5" y="71.8">U3</text>
</svg>
